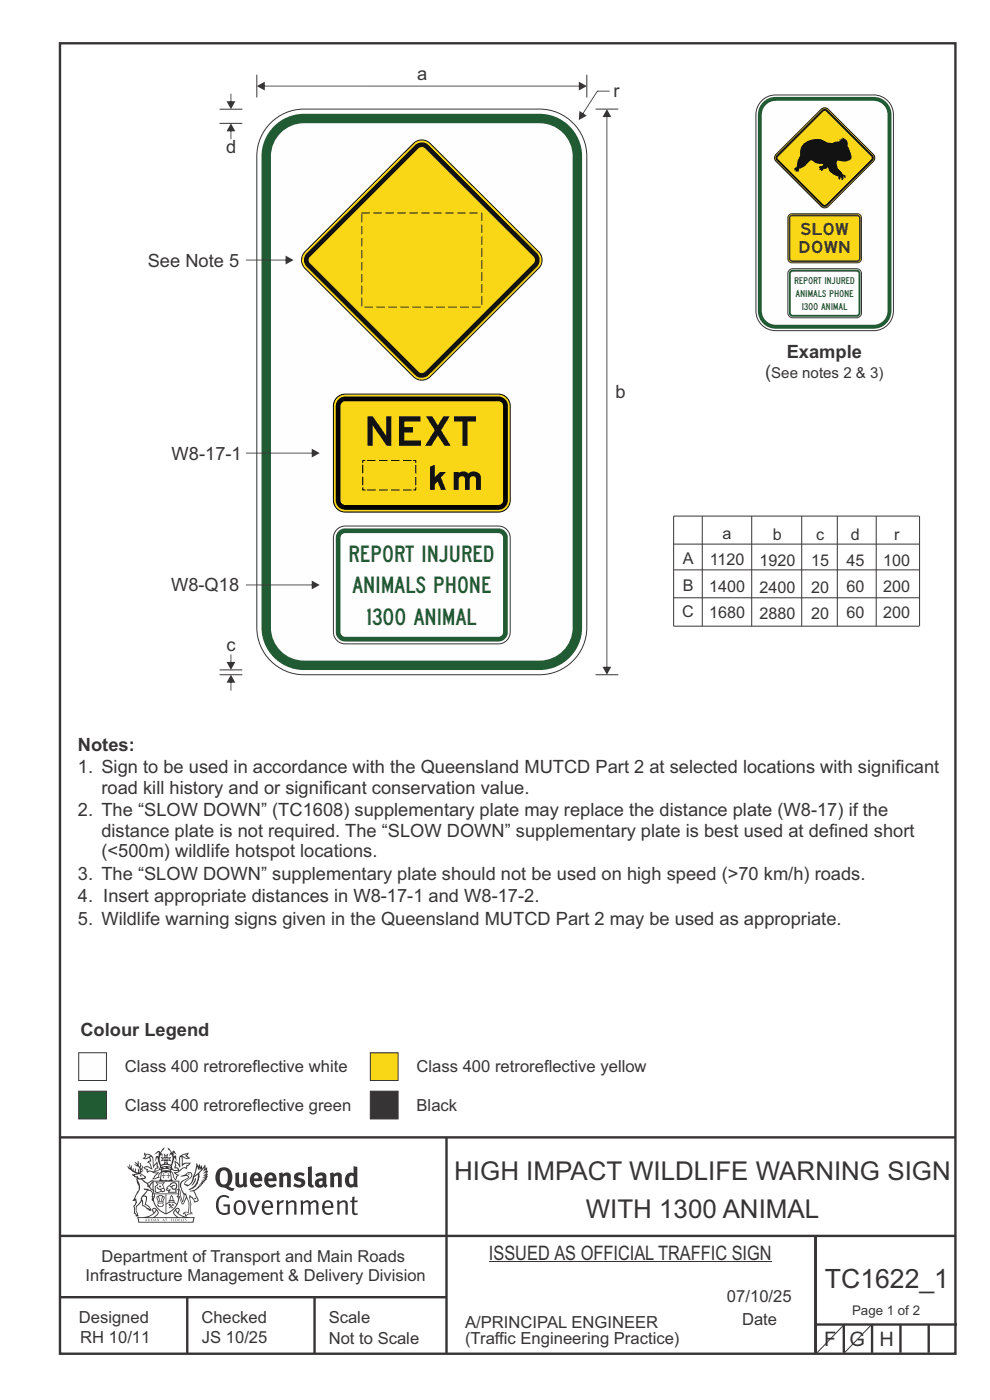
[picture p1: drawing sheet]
<svg xmlns="http://www.w3.org/2000/svg" width="210mm" height="297mm" viewBox="0 0 210 297" stroke-linecap="round" stroke-linejoin="round" font-family="sans-serif">
<g fill="none" stroke="#373435" stroke-width=".51">
<path d="M12.7 9.2h190v278h-190zM12.7 241.3h190M94.7 241.4v45.8M12.7 275.2h82M12.7 262.2h190.1M39.7 275.2v12M66.7 275.2v12M173 262.1v24.9M173 281h30M179 281v6M185 281v6M191 281v6"/>
<path d="M197 281v6"/>
</g>
<g fill="#373435">
<path d="M47 248.4a2.55 2.55 0 0 0 0 2.7l.3 .2a.81 .81 0 0 0 1-1v-.5a1.04 1.04 0 0 0-1.1-1.5zM46.3 248.1a1.82 1.82 0 0 1 2.1-.2 1.82 1.82 0 0 1 .9 1.8 2.29 2.29 0 0 1-.8 2l.7 .3h.5l-.2 .6a2.87 2.87 0 0 1-2-.7 2.12 2.12 0 0 1-1.7-3.1z" fill-rule="evenodd"/>
<path d="M49.9 248.9l.8-.2v2a.46 .46 0 0 0 .3 .6 .46 .46 0 0 0 .6-.3v-2.1l.7-.2v2.4l.2 .5-.5 .3-.3-.3a1.02 1.02 0 0 1-1.2 .3 1.02 1.02 0 0 1-.6-1.1z" fill-rule="evenodd"/>
<path d="M54 249.5l-.1 .5h.9a.49 .49 0 0 0-.2-.6 .49 .49 0 0 0-.6 .1zM53.4 249.1a1.34 1.34 0 0 1 1.6-.2 1.34 1.34 0 0 1 .6 1.5v.2h-1.7a.77 .77 0 0 0 .5 .8 .77 .77 0 0 0 .9-.4l.3 .5a1.59 1.59 0 0 1-2 .2 1.59 1.59 0 0 1-.5-2.1z" fill-rule="evenodd"/>
<path d="M57 249.5l-.1 .5h1a.49 .49 0 0 0-.2-.6 .49 .49 0 0 0-.7 .1zM56.4 249.1a1.34 1.34 0 0 1 1.6-.2 1.34 1.34 0 0 1 .7 1.5v.2h-1.8a.77 .77 0 0 0 .5 .8 .77 .77 0 0 0 .9-.4l.4 .5a1.59 1.59 0 0 1-2.1 .2 1.59 1.59 0 0 1-.5-2.1z" fill-rule="evenodd"/>
<path d="M59.2 248.9l.7-.2 .1 .4a.95 .95 0 0 1 1-.3 .95 .95 0 0 1 .7 .8v2.3h-.8v-2.3a.46 .46 0 0 0-.8 .1v2.2h-.8z" fill-rule="evenodd"/>
<path d="M62.6 249.1a1.75 1.75 0 0 1 2-.1l-.2 .5-.6-.2a.43 .43 0 0 0-.6 .3l.4 .3a1.04 1.04 0 0 1 1.2 1.1 1.04 1.04 0 0 1-1.4 1l-1.2-.4 .3-.6 1 .4 .4-.4a.88 .88 0 0 0-1-.5l-.4-.2-.1-.4z" fill-rule="evenodd"/>
<path d="M65.3 247.6l.8-.2 .1 3.8 .3 .2 .1 .4a.88 .88 0 0 1-1 0 .88 .88 0 0 1-.3-1z" fill-rule="evenodd"/>
<path d="M67.8 250.6a.43 .43 0 0 0-.1 .7 .43 .43 0 0 0 .7-.1v-.7zM66.8 249.1a1.7 1.7 0 0 1 2.4 .1v1.9l.3 .4-.4 .5-.5-.4a1.03 1.03 0 0 1-1.7-.1 1.03 1.03 0 0 1 .8-1.5h.7v-.4a.8 .8 0 0 0-1.2 .1z" fill-rule="evenodd"/>
<path d="M70 248.9l.7-.2 .1 .4a.95 .95 0 0 1 1-.3 .95 .95 0 0 1 .7 .8v2.3h-.8v-2.3a.46 .46 0 0 0-.8 .1v2.2h-.8z" fill-rule="evenodd"/>
<path d="M74.3 249.5a1.48 1.48 0 0 0 0 1.7h.5l.2-.1v-1.5l-.3-.2zM75 247.4l.8 .1 .1 4.4h-.7l-.1-.2a1.26 1.26 0 0 1-1.4 0 1.26 1.26 0 0 1-.5-1.3 1.29 1.29 0 0 1 .4-1.4 1.29 1.29 0 0 1 1.4-.1z" fill-rule="evenodd"/>
<path d="M46.4 253.9a1.72 1.72 0 0 1 2.3 0l-.3 .3a1.24 1.24 0 0 0-1.4-.2 1.24 1.24 0 0 0-.6 1.4 1.49 1.49 0 0 0 1.2 1.9l.7-.1v-1.3h-.8l-.1-.4h1.3v1.9a1.93 1.93 0 0 1-2.2 0 1.93 1.93 0 0 1-.7-2.2l.2-.8z" fill-rule="evenodd"/>
<path d="M50.4 255.1a1.65 1.65 0 0 0 .2 2.2 .99 .99 0 0 0 1-1.4 .78 .78 0 0 0-.4-.8 .78 .78 0 0 0-.8 0zM50 254.9a1.33 1.33 0 0 1 1.6-.1 1.33 1.33 0 0 1 .5 1.4 1.31 1.31 0 0 1-1.3 1.6 1.31 1.31 0 0 1-1.2-1.6v-.6z" fill-rule="evenodd"/>
<path d="M52.5 254.7l.4-.1 .9 2.6 .8-2.5h.5l-1.1 3h-.5z" fill-rule="evenodd"/>
<path d="M56.3 255.2l-.2 .7h1.3a.7 .7 0 0 0-.3-.8 .7 .7 0 0 0-.8 .1zM55.9 255a1.22 1.22 0 0 1 1.5-.2 1.22 1.22 0 0 1 .5 1.5h-1.8a.93 .93 0 0 0 .5 1 .93 .93 0 0 0 1.1-.2l.2 .3a1.43 1.43 0 0 1-1.8 .1 1.43 1.43 0 0 1-.6-1.7z" fill-rule="evenodd"/>
<path d="M58.7 254.7l.4-.1 .1 .5 .4-.4 .6-.1-.2 .5a.66 .66 0 0 0-.8 .7v1.9h-.4z" fill-rule="evenodd"/>
<path d="M60.6 254.7l.4-.1 .1 .5a.94 .94 0 0 1 1-.5 .94 .94 0 0 1 .8 .8v2.3h-.5l-.1-2.5a.81 .81 0 0 0-1.2 .3v2.2h-.4z" fill-rule="evenodd"/>
<path d="M63.7 254.7l.5-.1 .1 .5 .4-.3a.78 .78 0 0 1 1.1 .3 .9 .9 0 0 1 1-.5 .9 .9 0 0 1 .8 .8v2.3h-.5l-.1-2.5a.67 .67 0 0 0-1.1 .3v2.2h-.5v-2.4l-.4-.3-.7 .4v2.3h-.5z" fill-rule="evenodd"/>
<path d="M69 255.2l-.1 .7h1.3a.7 .7 0 0 0-.3-.8 .7 .7 0 0 0-.9 .1zM68.7 255a1.22 1.22 0 0 1 1.5-.2 1.22 1.22 0 0 1 .5 1.5h-1.8a.93 .93 0 0 0 .4 1 .93 .93 0 0 0 1.2-.2l.1 .3a1.44 1.44 0 0 1-1.7 .1 1.44 1.44 0 0 1-.6-1.7z" fill-rule="evenodd"/>
<path d="M71.4 254.7l.5-.1 .1 .5a.94 .94 0 0 1 1-.5 .94 .94 0 0 1 .8 .8v2.3h-.5l-.1-2.5a.81 .81 0 0 0-1.2 .3v2.2h-.4z" fill-rule="evenodd"/>
<path d="M74.7 253.9l.5-.1v.9h.7l-.1 .3h-.6v2.2l.1 .2h.5l.1 .3a.75 .75 0 0 1-1.2-.6v-2.1h-.4v-.3h.4z" fill-rule="evenodd"/>
<path d="M30.8 244.9l1.1 .3-.9 .5h-.4l.6-.5zM31.8 245.4h.2a2.44 2.44 0 0 1 .4 1.9l.1 .5 .7-1-.1 .6 .3 .3a.57 .57 0 0 0-.6 .7l-1-.1-.5 .2 .2-.5-.8-.3 .7-.1 .9 .5 .1-.1-.6-1.3-.2-.2h.5zM30.7 244.4l-.1 .5 .2 .4-.6 .4a1.04 1.04 0 0 0 1.4-.1l.2 .6-.3 .1-.2 .4a.94 .94 0 0 1 .8 1.1l-.2-.1a1.16 1.16 0 0 0-1.5-.1l.3 .4 .4 .2 .1 .5 .2 .1 .1-.2a.94 .94 0 0 1 1.1 .2l.8 .1-1.2 1.2a1.13 1.13 0 0 0 1.2-.2l.4-.1-.1-.4 .5-.8a.83 .83 0 0 0-.6 1.1l-.3-.1-.7 .4 1.1-1.4-.5 .1-.5-.1 1.3-.5-.1-.1-.9 .4v-.3l.2-.2 .3 .1 .1-.3-.2-.4v-.6l-.1-.4-.7 1v-.7a1.42 1.42 0 0 0-1.6-1.8z" fill-rule="evenodd"/>
<path d="M38.5 245.2l.5-.2 .7-.1-.6 .3 .8 .5h-.3zM38.3 245.5l.2-.1 .1 2a1.69 1.69 0 0 1 1.6-.6l-.8 .5 .1 .5a1.1 1.1 0 0 0-1.5 .6l-.1-.5-.2-.2h-.5l.3-.4-.3-.7a1.42 1.42 0 0 1 .8 1.1l.2-.1zM37.1 246.2l.1 1-.2 .3 .1 .4h.5l.1 .2a.96 .96 0 0 1-1.1-.1l-.1 .1a1.06 1.06 0 0 0 1.3 .2v.1a.72 .72 0 0 1-1 .2l.3 .5 .6 .2-.4 .2-.1 .6-.2-.3-.4-1.1-.4-.4 .4 .9a1.54 1.54 0 0 0 .7 1.2l.2-.3a.58 .58 0 0 1 .4-.8l.2-.1h-.3l-.5-.3 .9-.5a.93 .93 0 0 1 1.2-.5v.2l.2-.2 .1-.5a.99 .99 0 0 0 .7-.8l-1.3 .1-.3 .2-.1-1.4 .9 .4 .9-.3h-.4l-.5-.4 .4-.7-.6 .2a1.46 1.46 0 0 0-1.4 2.1v.4l-.2-.4z" fill-rule="evenodd"/>
<path d="M35.6 248.9l.2 .1-.1 .3 .4 .1h-.4v.6l-.1-.6h-.3l.3-.1z" fill-rule="evenodd"/>
<path d="M34.6 248.9l.2 .1v.3l.3 .1h-.3l-.1 .6v-.6h-.4l.4-.1z" fill-rule="evenodd"/>
<path d="M34.3 248.8a.57 .57 0 0 1 .9 .2 .57 .57 0 0 1 .9-.2l.2 1.4h-.2a.57 .57 0 0 1-.9 0 .69 .69 0 0 1-1.1 0zM34.2 248.1l-.3 2.1-.2 .4h3l-.2-.4-.3-2.1h-.2v.2l-.8-.1-.8 .1v-.2z" fill-rule="evenodd"/>
<path d="M34.2 252.4a.3 .3 0 0 0 .6 0 .3 .3 0 0 0-.6 0zM33.3 250.9l.3 .3-.3 .4a.79 .79 0 0 0 0 1.3l.8-.2-.1-.3a.55 .55 0 0 1-.7-.6l.1-.1 .2 .3 .3 .2 .8-.2-.4-.7 .4-.4-.7 .2zM33 250.7l1.1 .2 .9-.2-.4 .6 .4 1.2a.56 .56 0 0 1-.8 .3l-.2 .1a.73 .73 0 0 1-.9 .1 .73 .73 0 0 1-.3-1v-.4l.6-.4z" fill-rule="evenodd"/>
<path d="M35.6 251.8l.7-.4a.58 .58 0 0 1 1-.1 .58 .58 0 0 1-.4 .9l-.3-.3a.43 .43 0 0 1 .6-.4 .57 .57 0 0 0-.8 .2l-.2-.1-.3 .1 .4 .2a.55 .55 0 0 0 .9 .4v.5h-1.3l.3-.4-.1-.1-.6 .1 .2-.3-.2-.1zM35.4 251.8l-.1 .2a.39 .39 0 0 0 .2 .6h.3l-.2 .4h1.9l-.1-.8a.86 .86 0 0 0-.1-1.3 .86 .86 0 0 0-1.3 .4z" fill-rule="evenodd"/>
<path d="M36 254.8h.8v.2h-.8zM36.4 253.8l.2 .8h-.4zM36.4 253.5l-.3 .5-.1 .6h-.2v.4l-.7 .4 .2 .1a1.48 1.48 0 0 1 2.1 .2l.2-.1-.6-.5v-.5h-.2l-.1-.6z" fill-rule="evenodd"/>
<path d="M35.8 255.4l.4 .1 .1 .3 .3-.2-.2-.2a.38 .38 0 0 1 .5 .5l-.2-.2-.3 .2 .3 .2-.3 .3-.1-.4-.4 .4-.1-.2 .4-.3-.1-.1-.2 .1z" fill-rule="evenodd"/>
<path d="M34.5 254h.2v.2l-.2 .6h-.2zM33.6 255.3h.9v.2a.55 .55 0 0 1-.8 .4v-.2l-.2-.1zM33.4 254h.2l.2 .8h-.2zM33.6 255l.8-.1 .1 .2h-.8zM33.8 253.7h.5l-.2 1.1h-.1zM33.3 253.8l-.1 .3 .3 1.1a.48 .48 0 0 0-.1 .6 .48 .48 0 0 0 .5 .2h.5a.49 .49 0 0 0 .2-.8l.3-1.1-.1-.3a1.42 1.42 0 0 0-1.5 0z" fill-rule="evenodd"/>
<path d="M33.7 251.5l.4 .1 .1 .3h-.3z" fill-rule="evenodd"/>
<path d="M41.3 250.1l.3-.2-.2 .8-.6 .8h-.2l.5-.7z" fill-rule="evenodd"/>
<path d="M39.7 249l.3-.2 .5 .2a.88 .88 0 0 1-.6 1.1 1.22 1.22 0 0 0-.8 1.3l.5 .2a.72 .72 0 0 0 .9-.4l.5-.8 .2-.6 .8-.6v.2a2.85 2.85 0 0 1-2 2.9l.1 .1a2.13 2.13 0 0 0 1.9-1.5v-.3a2.01 2.01 0 0 0 .3-1.7l1.1-1.3-.4 1 .7-.5-.7 1 .8-.4-.8 .8 .7-.2-.9 .6 .8-.1-.8 .4h.7l-.8 .3 .3 .2h-.4l.2 .3h-.4l.2 .3h-.4l.1 .2h-.1a2.16 2.16 0 0 1-2 1.1l.1 .2 .4-.1a.76 .76 0 0 1 .7 .8l.5 1.2-.6 .2a1.45 1.45 0 0 0-1.1-1.3l.2 1.8-.1 1.8 .4 .3a1.07 1.07 0 0 0-1.2 .4v-.3l-.5-.2a.87 .87 0 0 1 1.1-.1v-.7a4.4 4.4 0 0 0-.6-3.1l-.1-.3h-.2a2.16 2.16 0 0 1-.7-2.2l.3-.4 1.2-.7a.55 .55 0 0 0-.4-.8zM37.8 252.4a.76 .76 0 0 1 .3 1.1l.6 1.6 .4-1.7 .2 .1a.61 .61 0 0 1-.1 .9l-.3 .8-.2 .1-.7-1.6-.3 .1a1.18 1.18 0 0 0 .1-1.4zM41.8 247.5l.2 .7 .3-.5v.6l.4-.5a1.9 1.9 0 0 1-1.2 1.4l-.3 .3zM38.2 249.6l1.4-.2 .2 .2v.3l-.5 .2a1.26 1.26 0 0 0-.9 1.9l.2 .7a1.84 1.84 0 0 1 .1 2.1l-.4-1.4a.96 .96 0 0 0-.4-1.2l-.4 .2a.78 .78 0 0 1 0 1.3l.1 .3h.4l.4 1.1a.38 .38 0 0 0 .2 .4 .38 .38 0 0 0 .4-.1l.6-1.2a2.94 2.94 0 0 1 .4 2.5l-.1 .4h-.8l-.3 .4v.2l.4-.1 .1 .4 .2 .1a1.02 1.02 0 0 1 1.3-.5v-.4l-.3-.1 .1-1.8-.3-1.3h.1a1.14 1.14 0 0 1 .8 1 .63 .63 0 0 0 .8-.2 .63 .63 0 0 0-.2-.9l-.6-1.2 .9-.6 .2-.4h.3l-.1-.2h.4l-.1-.3h.3l-.1-.3 .5-.1-.2-.2 .6-.4v-.2h-.2l.4-.5h-.3l.3-.5-.4 .1 .4-.5v-.3l-.3 .2 .2-.7-.1-.2-.4 .3v-.8l-.6 .8-.2-.8-.2 .5-.3-.7-.1 .6-.5-.8-.1 1.4-.6 1.8a1.81 1.81 0 0 1-1 1.5l-.6-.2a1.75 1.75 0 0 1 1.1-1.2 .75 .75 0 0 0 .1-1.3 .75 .75 0 0 0-1.2 .4z" fill-rule="evenodd"/>
<path d="M41.2 254.1h.3l.2 .2-.4 .1z" fill-rule="evenodd"/>
<path d="M29.4 258.4h11.6l-.1 .8h-11.4zM31.3 258.2l.5-.1a2.48 2.48 0 0 0 1.4-1.3l.3 .5-.5 .6-.5 .3zM32.5 256.6l.3-.2 .2 .1-.3 .7zM37.2 256.8a2.65 2.65 0 0 0 1.8 1.4h-1.1l-.5-.3-.5-.6zM37.4 256.5l.2-.1 .3 .2-.3 .6zM29.2 258.2l.1 1.2h11.8l.2-1.1-.2-.1a4.1 4.1 0 0 1-3.3-.9l.3-.4-.1-.6a1.06 1.06 0 0 0-1.3 1l.2 .4 .6 .5h-4.7l.3-.1a.84 .84 0 0 0 .6-.8 .84 .84 0 0 0-.5-.8l-.3-.2h-.5l-.1 .6 .3 .4a4.2 4.2 0 0 1-3.4 .9z" fill-rule="evenodd"/>
<path d="M31 258.7l.1 .2h-.2zM31 258.5l-.3 .6 .4-.2 .2 .2z" fill-rule="evenodd"/>
<path d="M31.3 258.6h.3v.4a.25 .25 0 0 0 .2-.1 .25 .25 0 0 0-.1-.3h.1a.29 .29 0 0 1 0 .4 .29 .29 0 0 1-.4 0 .29 .29 0 0 1 0-.4z" fill-rule="evenodd"/>
<path d="M32.2 258.6a.22 .22 0 0 1 .3 .2 .22 .22 0 0 1-.3 .2zM32 258.6l.1 .4a.33 .33 0 0 0 .4 0 .33 .33 0 0 0 0-.4 .33 .33 0 0 0-.5 0z" fill-rule="evenodd"/>
<path d="M32.9 258.7l.1 .2h-.2zM32.9 258.5l-.2 .6 .3-.2 .2 .2z" fill-rule="evenodd"/>
<path d="M33.3 258.6h.2l.1 .1 .2-.1-.2 .2 .2 .3-.3-.3-.1 .3h-.1l.2-.3z" fill-rule="evenodd"/>
<path d="M34.7 258.7l.1 .2h-.2zM34.7 258.5l-.3 .6 .4-.2 .2 .2z" fill-rule="evenodd"/>
<path d="M35 258.5h.5l-.2 .1v.5h-.2l.1-.5z" fill-rule="evenodd"/>
<path d="M36.2 258.6l.3-.1-.1 .1v.2h.1h-.1v.3h-.2z" fill-rule="evenodd"/>
<path d="M36.7 258.6h.2v.5h-.2z" fill-rule="evenodd"/>
<path d="M37.3 258.6a.22 .22 0 0 1 .3 .2 .22 .22 0 0 1-.3 .2zM37.1 258.6v.4a.33 .33 0 0 0 .5 0 .33 .33 0 0 0 0-.4 .33 .33 0 0 0-.5 0z" fill-rule="evenodd"/>
<path d="M37.8 258.6l.4-.1-.2 .1v.2h.1h-.1v.2l.2 .1h-.4z" fill-rule="evenodd"/>
<path d="M38.4 258.6h.2l-.1 .4 .2 .1h-.3z" fill-rule="evenodd"/>
<path d="M38.9 258.6h.2v.5h-.2z" fill-rule="evenodd"/>
<path d="M39.3 258.6h.2h-.1l.2 .3-.2 .2-.1-.1v-.1l.2 .1z" fill-rule="evenodd"/>
<path d="M34.2 247.4a1.51 1.51 0 0 1 2 .2 2.67 2.67 0 0 0-2.1 0zM35.7 247.6l.4 .1 .1 .3-.4-.1zM34.6 247.6h.5l.1 .2h-.4zM34 247.8l.3 .2h-.3zM34.9 246.9l.3-.2 .3 .2zM34.9 245.6l.2 .1v.3h-.2zM35 245.1l.2 .2 .2-.2-.1 .3h-.2zM35.1 246.3h.2l.1 .4-.2-.2-.2 .2zM35.3 245.7l.2-.1v.4h-.2zM34.4 245.7h.3l.1 .3-.4 .1 .2-.2zM35.7 245.7h.3l-.2 .2 .2 .2-.4-.1zM32.7 244.9l1-.5-.1 1-.2-.2-.3 .2-.3 1.1 .5-1 .3 .9a1.84 1.84 0 0 1 .2 1.7l.4 .1a2.48 2.48 0 0 1 2.2 0l.2-.2-.2-.7 .7-1.8 .4 .7-.2-1-.2-.1-.2 .3v-.9l.6 .4-.6-.8-.3 .1-.1 .4-.5-.9-.5-.3 .2 .5 .6 .5-.5 .8 .4-.4a2.06 2.06 0 0 1 0 2.3l-.5-.2-.2-.6 .1-.1 .8 .2-.4-.5 .4-.5-.7 .2-.2-.2 .2-.7-.5 .4-.5-.4 .2 .7-.2 .2-.7-.2 .4 .5-.4 .5 .8-.2 .1 .1-.2 .6-.5 .2a2.02 2.02 0 0 1 0-2.2l.3 .5-.1-.7-.3-.1 .8-1.2-.4 .3-.5 .8-.2-.3a.8 .8 0 0 0-.8 .5z" fill-rule="evenodd"/>
<path d="M29.2 250.1l.3 .1a.61 .61 0 0 1 .8 .4l.3 .2a.8 .8 0 0 1 .6 1l.4 .1 .5 .5a1 1 0 0 1 .5 1.1l-.1 .7v-.5h-.1a.96 .96 0 0 0-.8-1.3l-.2-.2h-.7l-.1-.1-.1 .1 .1 .3h.6l-1.2 1.3-.2 1-.4 .6a1.33 1.33 0 0 0-.5 1.8l.2 .5a1.26 1.26 0 0 1-.5-1.5l-.1-.3a1.56 1.56 0 0 0 .4-1.7l-.3 .2 .2-.5a3.2 3.2 0 0 0 .7-3zM30.4 253.9h.4a2.06 2.06 0 0 1-.1 1.6l.7 .5 .4 .4-.6-.1-.8-.6-.1-.9a.51 .51 0 0 1 .1-.9zM28.6 249.3a1.52 1.52 0 0 1 2.1 .5l-1.1 .2-.2-.1-.1-.4h-.5zM27.5 247v.8l-.3-.4h-.1a3.1 3.1 0 0 0 1.9 1.6l-1 .1 .5 .6 .5 .1 .1 1.1a1.84 1.84 0 0 1-.3 2.5l-.4 .9-.3 .4 .2 .1 .4-.1 .1 .4-.2 .5-.3 .2 .1 1.7h.2l.3 .5 .1 .1 .4-.1-.1-.5a1.3 1.3 0 0 1-.1-1.7l.9-1 .1 1.1 .6 .2 .5 .5 .1-.1 .2 .3h.5a1.85 1.85 0 0 0-1.2-1.4l.1-.3a1.39 1.39 0 0 0 0-1.4l-.5-.1 .5-.5a.66 .66 0 0 1 .9-.4 .66 .66 0 0 1 .3 .9l-.1 .4 .2-.1v.2l-.1 .3 .2 .5 .1-.3a2.24 2.24 0 0 0 .1-2.2 .73 .73 0 0 1-.7-.7 .73 .73 0 0 1 .6-.7v-.2a.94 .94 0 0 0-.9 .8 .48 .48 0 0 1-.1-.6 .48 .48 0 0 1 .5-.2l.5-.3a.51 .51 0 0 0-.8 .2l-.5 .2-1-.8h.6l.2-.5-1.2-.7 .5-.5v-.3l-.5 .4 .1-.2a.69 .69 0 0 0 .2-1v.4l-.2 .3v-1.1l-.3-.2 .1 .6-.1 .2-.4-1.3v.7l-.6-.4 .5 .7-.6-.2 .3 .3a1 1 0 0 1 .7 1.4l-.2-.8v.9l-.5-.2v-.8l-.2 .7-.2-.1-.1-.6-.2 .4-.2-.2 .1-.7-.2 .5z" fill-rule="evenodd"/>
<path d="M29.6 249.4l.2-.1 .3 .2z" fill-rule="evenodd"/>
<path d="M32.4 250.5h5.6v2l-.2-.1v-1.7h-5.2v2.5h5.2v-.8l.1 .2-.1 1.1v-.3h-2.5v4a4.1 4.1 0 0 0 2.6-3.6l.1-.1a4 4 0 0 1-2.8 3.9 4.2 4.2 0 0 1-2.8-4.7l.1 1.2 .1-.1a3.8 3.8 0 0 0 2.5 3.4v-4h-2.5l-.2-.9z" fill-rule="evenodd"/>
<circle cx="40" cy="249.1" r=".17"/>
</g>
<path d="M16.7 223.3h5.9v5.9h-5.9z" fill-rule="evenodd" fill="#fefefe" stroke="#373435" stroke-width=".21"/>
<path d="M16.7 231.5h5.9v5.9h-5.9z" fill-rule="evenodd" fill="#215b33" stroke="#373435" stroke-width=".21"/>
<path d="M78.6 223.3h5.8v5.9h-5.8z" fill-rule="evenodd" fill="#fad716" stroke="#373435" stroke-width=".21"/>
<path d="M78.6 231.5h5.8v5.9h-5.8z" fill-rule="evenodd" fill="#373435" stroke="#373435" stroke-width=".21"/>
<path d="M142.9 115.4h52.1M149 109.5v23.3M159.5 109.5v23.3M170.1 109.5v23.3M177.6 109.5v23.3M185.9 109.5v23.3M195 109.5h-52.1v23.3h52.1M195.1 109.5v23.3M142.9 126.8h52.1M143 120.9h52.1M103.7 267.7h60" fill="none" stroke="#373435" stroke-width=".21"/>
<path d="M57 26.5a10 10 0 0 1 7.5-3.4h50a10 10 0 0 1 10 10v100a10 10 0 0 1-10 10h-50a10 10 0 0 1-10-10v-100a10 10 0 0 1 2.5-6.6z" fill-rule="evenodd" fill="#fefefe" stroke="#373435" stroke-width=".21"/>
<path d="M58.1 26.8a9 9 0 0 1 6.4-2.7h50a9 9 0 0 1 9 9v100a9 9 0 0 1-9 9h-50a9 9 0 0 1-9-9v-100a9 9 0 0 1 2.6-6.3z" fill-rule="evenodd" fill="#215b33"/>
<path d="M59.2 28.6a7 7 0 0 1 5.3-2.5h50a7 7 0 0 1 7 7v100a7 7 0 0 1-7 7h-50a7 7 0 0 1-7-7v-100a7 7 0 0 1 1.7-4.5z" fill-rule="evenodd" fill="#fefefe"/>
<path d="M54.5 15.9v4.8M124.5 15.9v4.8" fill="none" stroke="#373435" stroke-width=".21"/>
<g fill="#373435">
<path d="M54.5 18.3l1.7-1v1.9zM56 18.2h66.9v.2h-66.9zM122.8 17.3l1.7 1-1.7 .9z"/>
<path d="M128.7 23.1l1 1.7h-1.9zM128.7 24.7h.1v116.9h-.2zM127.8 141.5h1.9l-1 1.6z"/>
<path d="M48.1 140.4h1.8l-.9 1.7zM48.9 138.8h.2v1.8h-.2z"/>
<path d="M49 143.1l.9 1.7h-1.8zM48.9 144.7h.2v1.8h-.2z"/>
</g>
<path d="M126.3 23.1h4.8M46.6 143.1h4.8M46.6 142.1h4.8M126.3 143.1h4.8" fill="none" stroke="#373435" stroke-width=".21"/>
<g fill="#373435">
<path d="M48.1 21.5h1.8l-.9 1.7zM48.9 19.9h.2v1.7h-.2z"/>
<path d="M49 26.2l.9 1.7h-1.8zM48.9 27.7h.2v1.9h-.2z"/>
</g>
<path d="M46.6 26.2h4.8M46.6 23.2h4.8" fill="none" stroke="#373435" stroke-width=".21"/>
<path d="M122.9 23.5l1.6 1-1.7 1zM126.6 19.3l.2 .1-3.1 4.8-.2-.1zM126.7 19.2h2.6v.2h-2.6z" fill="#373435"/>
<path d="M71.7 84.2l1-.5 .5-.1h32.5a2.51 2.51 0 0 1 2.5 2.5v20a2.51 2.51 0 0 1-2.5 2.5h-32.5a2.51 2.51 0 0 1-2.5-2.5v-20a2.5 2.5 0 0 1 1-1.9z" fill="#ffe200"/>
<path d="M71.7 84.2l1-.5 .5-.1h32.5a2.51 2.51 0 0 1 2.5 2.5v20a2.51 2.51 0 0 1-2.5 2.5h-32.5a2.51 2.51 0 0 1-2.5-2.5v-20a2.5 2.5 0 0 1 1-1.9z" fill-rule="evenodd" fill="#fad716" stroke="#000" stroke-width=".21"/>
<path d="M71.8 84.7l.9-.5 .5-.1h32.5a2 2 0 0 1 2 2v20a2 2 0 0 1-2 2h-32.5a2 2 0 0 1-2-2v-20l.1-.5z" fill="#000"/>
<path d="M72.5 85.4l.7-.3h32.5a1.01 1.01 0 0 1 1 1v20a1.01 1.01 0 0 1-1 1h-32.5a1.01 1.01 0 0 1-1-1v-20z" fill-rule="evenodd" fill="#fad716"/>
<path d="M77.4 97.7h-.4v.5M87.7 97.7h.5v.5M77 103.4v.5h.4M88.2 103.4v.5h-.5" fill="none" stroke="#000" stroke-width=".21"/>
<path d="M77.9 97.7h9.6M88.2 98.7v4.5M77 102.9v-4.5M87.2 103.9h-9.5" fill="none" stroke="#000" stroke-width=".21" stroke-dasharray="1.7 .8"/>
<g fill="#111211">
<path d="M78 88.3h1.1l2.8 4.1v-4.1h1.1v6.3h-1l-2.9-4.3v4.3h-1.1zM84.6 88.3h4.6v1.1h-3.4v1.2h1.8v1.1h-1.8v1.8h3.5v1.1h-4.7zM90.4 88.3h1.3l1.2 1.9 1.2-1.9h1.3l-1.8 3 2 3.3h-1.3l-1.4-2.2-1.4 2.2h-1.3l2-3.3zM96.3 88.3h4.7v1.1h-1.8v5.2h-1.1v-5.2h-1.8z"/>
<path d="M91.2 99l1-.4v2.6l1.2-1.1h1.3l-1.2 1.2 1.1 2.6h-1.1l-.7-1.7-.6 .6v1.1h-1zM96.3 100.1h1v.2l.7-.3a1.37 1.37 0 0 1 1.3 .5 1.59 1.59 0 0 1 2.7 .8v2.6h-1v-2.3a.67 .67 0 0 0-.7-.6 .67 .67 0 0 0-.7 .6v2.3h-1v-2.3a.67 .67 0 0 0-.6-.6 .67 .67 0 0 0-.7 .6v2.3h-1z"/>
</g>
<path d="M71.3 112.5a2.5 2.5 0 0 1 1.9-.9h32.5a2.51 2.51 0 0 1 2.5 2.5v20a2.51 2.51 0 0 1-2.5 2.5h-32.5a2.51 2.51 0 0 1-2.5-2.5v-20l.1-.6z" fill-rule="evenodd" fill="#fefefe" stroke="#373435" stroke-width=".21"/>
<path d="M71.8 112.7l.9-.5 .5-.1h32.5a2.01 2.01 0 0 1 2 2v20a2.01 2.01 0 0 1-2 2h-32.5a2.01 2.01 0 0 1-2-2v-20l.1-.5z" fill-rule="evenodd" fill="#215b33"/>
<path d="M72.5 113.4l.7-.3h32.5a1 1 0 0 1 1 1v20a1 1 0 0 1-1 1h-32.5a1 1 0 0 1-1-1v-20z" fill-rule="evenodd" fill="#fefefe"/>
<path d="M161.3 21.6a4.2 4.2 0 0 1 3.2-1.5h20.8a4.2 4.2 0 0 1 4.2 4.2v41.7a4.2 4.2 0 0 1-4.2 4.1h-20.8a4.2 4.2 0 0 1-4.2-4.1v-41.7a4.1 4.1 0 0 1 1-2.7z" fill-rule="evenodd" fill="#fefefe" stroke="#373435" stroke-width=".21"/>
<path d="M161.9 21.7a3.7 3.7 0 0 1 2.6-1.1h20.8a3.8 3.8 0 0 1 3.8 3.7v41.7a3.8 3.8 0 0 1-3.8 3.7h-20.8a3.8 3.8 0 0 1-3.7-3.7v-41.7a3.7 3.7 0 0 1 1.1-2.6z" fill-rule="evenodd" fill="#215b33"/>
<path d="M162.2 22.5a2.92 2.92 0 0 1 2.3-1.1h20.8a2.93 2.93 0 0 1 3 2.9v41.7a2.93 2.93 0 0 1-3 2.9h-20.8a2.93 2.93 0 0 1-2.9-2.9v-41.7l.1-.7z" fill-rule="evenodd" fill="#fefefe"/>
<path d="M164.6 32.8l9.6-9.6a1.04 1.04 0 0 1 1.5 0l9.6 9.6a1.04 1.04 0 0 1 0 1.4l-9.6 9.6a1.04 1.04 0 0 1-1.5 0l-9.6-9.6a1.04 1.04 0 0 1 0-1.4z" fill="#ffe200"/>
<path d="M164.6 32.7l9.6-9.5a1.04 1.04 0 0 1 1.5 0l9.6 9.5a1.04 1.04 0 0 1 0 1.5l-9.6 9.6a1.04 1.04 0 0 1-1.5 0l-9.6-9.6a1.04 1.04 0 0 1 0-1.5z" fill-rule="evenodd" fill="#fad716" stroke="#111211" stroke-width=".21"/>
<path d="M164.8 32.9l9.5-9.6a.84 .84 0 0 1 1.2 0l9.6 9.6a.83 .83 0 0 1 0 1.2l-9.6 9.6a.84 .84 0 0 1-1.2 0l-9.5-9.6a.83 .83 0 0 1 0-1.2z" fill="#111211"/>
<path d="M165 33.2l9.6-9.6 .4-.1 9.8 9.7 .1 .4-9.7 9.8-.4 .1-9.8-9.7-.1-.2z" fill-rule="evenodd" fill="#fad716"/>
<path d="M170.5 30.5a4.3 4.3 0 0 1 5.2-.2h.8l1-.3 .5 .1-.1-.1h.2l-.1-.2h.3l-.3-.2h.5l-.2-.2 .5 .2-.3-.5 .1 .1a1.52 1.52 0 0 1 1.2 1.9l.6 1.3a1.14 1.14 0 0 1-.3 1.6 4.5 4.5 0 0 1-2.5 .1 1.43 1.43 0 0 0 .1 1.6l1.1 1.3 .4 .1 .2 .4a.2 .2 0 0 1-.1 .3 .2 .2 0 0 1-.3-.2l-.2-.1a.38 .38 0 0 1 .1 .4 .38 .38 0 0 1-.3 .3l-.1-.2a.21 .21 0 0 0 0-.3 .21 .21 0 0 0-.3 0 .21 .21 0 0 0 0 .3v.1a.48 .48 0 0 1-.4-.7l-.8-.2a2.48 2.48 0 0 1-1.4-1.7l-.3 .2a.96 .96 0 0 0-.9 .5l-.3 .1 .1-.2-.2-.1a.18 .18 0 0 1-.3 0 .18 .18 0 0 1 .2-.3l-.2-.1a.54 .54 0 0 1 .7-.4l.2-.4a3.8 3.8 0 0 1-2.6-.8l-1.8 1.6a.83 .83 0 0 0-.9 .8l-.1 .1-.2-.2a.19 .19 0 0 1-.2 .2 .19 .19 0 0 1 0-.3l-.3-.1a.46 .46 0 0 1 .4-.6 4.6 4.6 0 0 1 .8-2.4 3 3 0 0 1 .8-2.6z" fill="#111211"/>
<path d="M167.5 57.2l.7-.2h13.5a1.04 1.04 0 0 1 1 1v8.4a1.04 1.04 0 0 1-1 1h-13.5a1.04 1.04 0 0 1-1.1-1v-8.4z" fill-rule="evenodd" fill="#fefefe" stroke="#373435" stroke-width=".21"/>
<path d="M167.6 57.5l.6-.3h13.5a.84 .84 0 0 1 .8 .8v8.4a.84 .84 0 0 1-.8 .8h-13.5a.84 .84 0 0 1-.9-.8v-8.4z" fill-rule="evenodd" fill="#215b33"/>
<path d="M168 57.7h13.9l.2 .3v8.6l-.4 .2-13.7-.1-.3-.3v-8.4z" fill-rule="evenodd" fill="#fefefe"/>
<path d="M167.4 45.6l.6-.3h13.9a.87 .87 0 0 1 .8 .9v8.7a.87 .87 0 0 1-.8 .9h-13.9a.87 .87 0 0 1-.9-.9v-8.7z" fill-rule="evenodd" fill="#fad716" stroke="#373435" stroke-width=".21"/>
<path d="M167.5 45.8l.6-.3h13.6a.84 .84 0 0 1 .9 .8v8.5a.84 .84 0 0 1-.9 .8h-13.6a.84 .84 0 0 1-.8-.8v-8.5z" fill-rule="evenodd" fill="#373435"/>
<path d="M167.8 45.9h14.2l.2 .4v8.7l-.4 .2h-14l-.2-.4v-8.5z" fill-rule="evenodd" fill="#fad716"/>
<path d="M179.1 280.9l-5.9 6.2" fill="none" stroke="#373435" stroke-width=".21"/>
<path d="M64.7 53.4l23-23a2.51 2.51 0 0 1 3.5 0l23.1 23a2.5 2.5 0 0 1 0 3.5l-23.1 23a2.51 2.51 0 0 1-3.5 0l-23-23a2.5 2.5 0 0 1 0-3.5z" fill="#ffe200"/>
<path d="M64.7 53.4l23-23a2.51 2.51 0 0 1 3.5 0l23.1 23a2.5 2.5 0 0 1 0 3.5l-23.1 23a2.51 2.51 0 0 1-3.5 0l-23-23a2.5 2.5 0 0 1 0-3.5z" fill-rule="evenodd" fill="#fad716" stroke="#111211" stroke-width=".21"/>
<path d="M65 53.8l23.1-23a2 2 0 0 1 2.8 0l23 23a2 2 0 0 1 0 2.8l-23 23a2 2 0 0 1-2.8 0l-23.1-23a2 2 0 0 1 0-2.8z" fill="#111211"/>
<path d="M65.8 54.5l23-23a1 1 0 0 1 1.4 0l23 23a1 1 0 0 1 0 1.4l-23 23a1 1 0 0 1-1.4 0l-23-23a1 1 0 0 1 0-1.4z" fill-rule="evenodd" fill="#fad716"/>
<path d="M76.7 45.2h25.5v20h-25.5z" fill="none" stroke="#373435" stroke-width=".21" stroke-dasharray="1.7 .8"/>
<g fill="#373435">
<path d="M60.6 54.2l1.7 1-1.7 .9zM52.2 55.1h8.5v.2h-8.5z"/>
<path d="M66.1 95.2l1.7 .9-1.7 1zM52.2 96h14.1v.2h-14.1z"/>
<path d="M66.1 123.2l1.7 .9-1.7 .9zM52.2 124h14.1v.2h-14.1z"/>
</g>
<path d="M185 280.9l-6 6.2" fill="none" stroke="#373435" stroke-width=".21"/>
<text font-size="5.6" fill="#373435" x="175" y="273.2">TC1622_1</text>
<g font-size="5.5" fill="#373435">
<text x="96.4" y="250.4">HIGH IMPACT WILDLIFE WARNING SIGN</text>
<text x="124.3" y="258.4">WITH 1300 ANIMAL</text>
</g>
<g font-size="4.8" fill="#215b33">
<text x="73.9" y="119.1">REPORT INJURED</text>
<text x="74.7" y="125.8">ANIMALS PHONE</text>
<text x="77.6" y="132.6">1300 ANIMAL</text>
</g>
<g font-size="4.2" fill="#373435">
<text x="103.7" y="267.2">ISSUED AS OFFICIAL TRAFFIC SIGN</text>
<text x="174.8" y="285.6">F</text>
<text x="180.2" y="285.6">G</text>
<text x="186.5" y="285.6">H</text>
</g>
<g font-size="3.9" fill="#373435">
<text x="88.5" y="17">a</text>
<text x="130.2" y="20.5">r</text>
<text x="47.9" y="32.5">d</text>
<text x="31.3" y="56.6">See Note 5</text>
<text x="166.9" y="75.9">Example</text>
<text x="162.3" y="80.3">(</text>
<text x="130.6" y="84.5">b</text>
<text x="36.4" y="97.5">W8-17-1</text>
<text x="36.3" y="125.4">W8-Q18</text>
<text x="48.1" y="138.2">c</text>
<text x="16.5" y="159.3">Notes:</text>
<text x="16.5" y="164.1">1. Sign to be used in accordance with the Queensland MUTCD Part 2 at selected locations with significant</text>
<text x="16.5" y="173.2">2. The “SLOW DOWN” (TC1608) supplementary plate may replace the distance plate (W8-17) if the</text>
<text x="21.5" y="168.4">road kill history and or significant conservation value.</text>
<text x="21.5" y="177.5">distance plate is not required. The “SLOW DOWN” supplementary plate is best used at defined short</text>
<text x="21.5" y="181.8">(&lt;500m) wildlife hotspot locations.</text>
<text x="16.5" y="191.4">4. Insert appropriate distances in W8-17-1 and W8-17-2.</text>
<text x="16.5" y="186.6">3. The “SLOW DOWN” supplementary plate should not be used on high speed (&gt;70 km/h) roads.</text>
<text x="16.5" y="196.1">5. Wildlife warning signs given in the Queensland MUTCD Part 2 may be used as appropriate.</text>
<text x="17.1" y="219.7">Colour Legend</text>
</g>
<g font-size="3.5" fill="#373435">
<text x="169.3" y="53.8">DOWN</text>
<text x="169.7" y="49.9">SLOW</text>
<text x="26.5" y="227.5">Class 400 retroreflective white</text>
<text x="88.4" y="227.5">Class 400 retroreflective yellow</text>
<text x="26.5" y="235.7">Class 400 retroreflective green</text>
<text x="88.4" y="235.7">Black</text>
<text x="21.6" y="267.8">Department of Transport and Main Roads</text>
<text x="18.2" y="271.8">Infrastructure Management &amp; Delivery Division</text>
<text x="16.7" y="280.6">Designed</text>
<text x="42.7" y="280.6">Checked</text>
<text x="69.7" y="280.6">Scale</text>
<text x="98.7" y="281.7">A/PRINCIPAL ENGINEER</text>
<text x="154.2" y="276.2">07/10/25</text>
<text x="157.4" y="281.2">Date</text>
<text x="17" y="284.8">RH 10/11</text>
<text x="42.8" y="284.8">JS 10/25</text>
<text x="69.7" y="285.2">Not to Scale</text>
<text x="98.7" y="285.1">(Traffic Engineering Practice)</text>
</g>
<g font-size="3.4" fill="#373435">
<text x="144.8" y="119.7">A</text>
<text x="150.5" y="120">1120</text>
<text x="153.3" y="114.4">a</text>
<text x="164" y="114.6">b</text>
<text x="173.1" y="114.6">c</text>
<text x="180.5" y="114.5">d</text>
<text x="189.7" y="114.5">r</text>
<text x="144.8" y="125.3">B</text>
<text x="150.4" y="125.5">1400</text>
<text x="161.1" y="120.2">1920</text>
<text x="161.1" y="125.7">2400</text>
<text x="172.1" y="120.2">15</text>
<text x="172.1" y="125.7">20</text>
<text x="179.5" y="120">45</text>
<text x="179.5" y="125.6">60</text>
<text x="187.4" y="120">100</text>
<text x="187.4" y="125.6">200</text>
<text x="144.7" y="130.8">C</text>
<text x="150.4" y="131.1">1680</text>
<text x="161.1" y="131.3">2880</text>
<text x="172.1" y="131.3">20</text>
<text x="179.5" y="131.1">60</text>
<text x="187.4" y="131.1">200</text>
</g>
<text font-size="3.2" fill="#373435" x="163.6" y="80.3">See notes 2 &amp; 3)</text>
<text font-size="2.8" fill="#373435" x="180.7" y="279">Page 1 of 2</text>
<g font-size="2" fill="#215b33">
<text x="168.4" y="60.1">REPORT INJURED</text>
<text x="168.8" y="62.9">ANIMALS PHONE</text>
<text x="170" y="65.7">1300 ANIMAL</text>
</g>
</svg>
